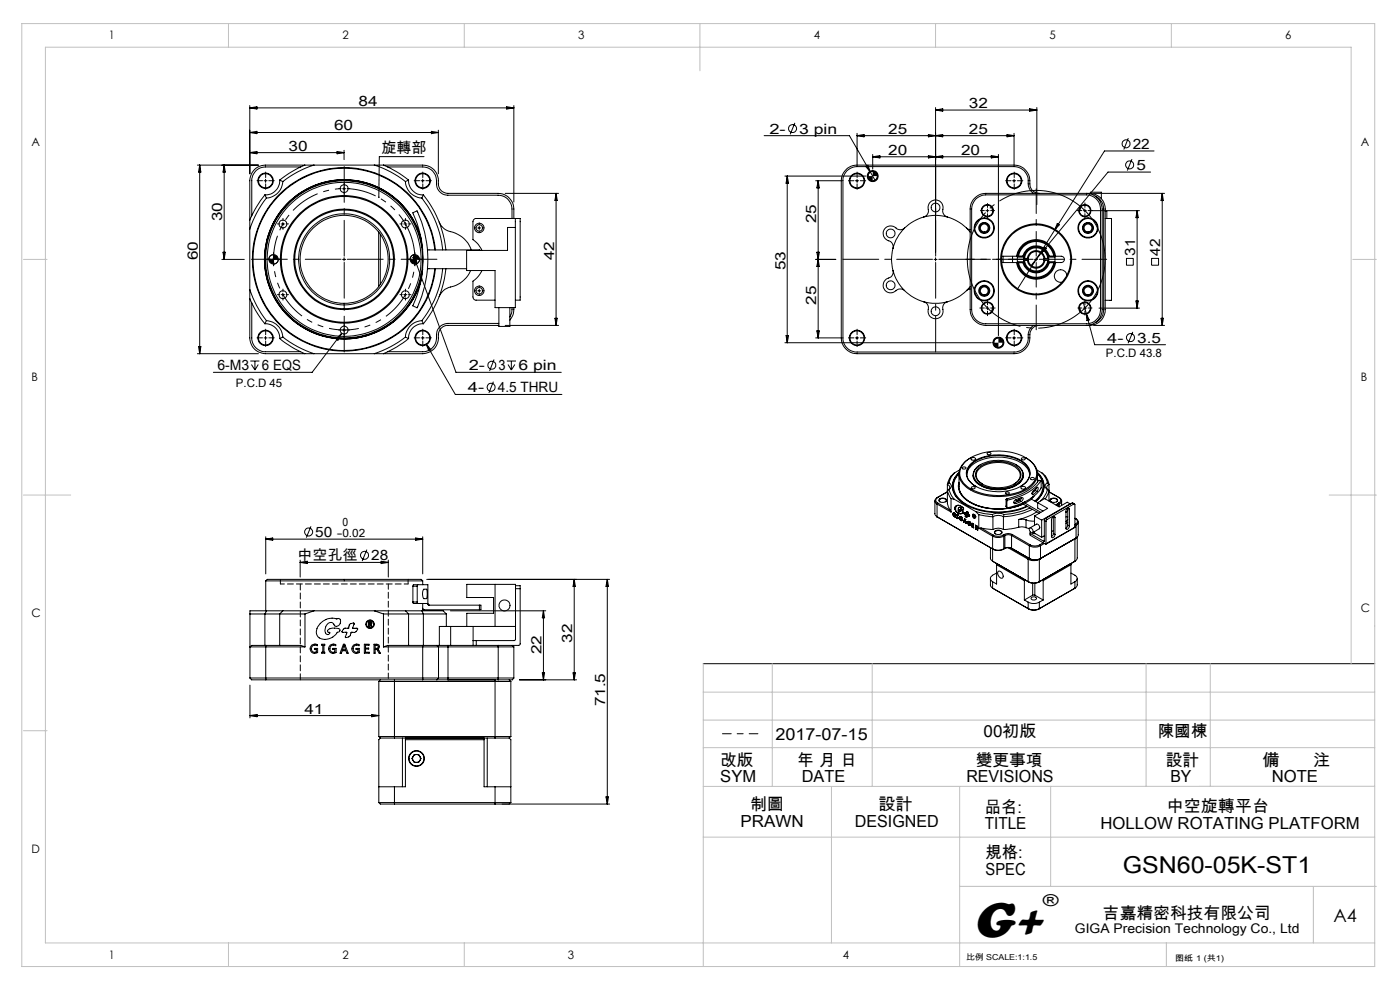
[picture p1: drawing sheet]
<svg xmlns="http://www.w3.org/2000/svg" width="297mm" height="210mm" viewBox="0 0 297 210" stroke-linecap="round" stroke-linejoin="round" font-family="sans-serif">
<g fill="none" stroke="#000" stroke-width=".21">
<path d="M41.9 35h12.9M42.4 35l.2 1.5h-.5zM42.4 35v40M47.6 35l.2 1.5h-.5zM47.6 35v20M53 22.4v14.5M53 22.9l1.5-.3v.5zM53 28.1l1.5-.2v.5zM53 28.1h40M53 22.9h56M53 32.4h20M53 32.4l1.5-.3v.5z"/>
<path d="M56 38.3h.7M56.3 38v.7M59.3 38.2a3 3 0 0 1-3.1 3.1M59.3 38.2l.7 .3M60 38.5a3.7 3.7 0 0 1-3.5 3.5M63.8 35.4h-7.5a2.89 2.89 0 0 0-2.9 2.9v7.5M64.7 35a22.5 22.5 0 0 0-5.4 3.2M66.6 35a20.7 20.7 0 0 0-6.6 3.5M71.5 32.1l1.5 .3-1.5 .2zM73 39.7v.6M73 31.9v2M79.4 35a20.7 20.7 0 0 1 6.6 3.5"/>
<path d="M81.4 35a22.5 22.5 0 0 1 5.3 3.2M82.2 35.4h7.5a2.99 2.99 0 0 1 2.9 3.6 2.41 2.41 0 0 0 2.4 2.4h10.7a2.95 2.95 0 0 1 2.9 2.9v2M86 38.5a3.6 3.6 0 0 0 3.5 3.5M86.7 38.2a3 3 0 0 0 3.1 3.1M86.7 38.2l-.7 .3M89.3 38.3h.7M89.7 38v.7M90 33.2h-9.5l-.1 8.6M91.5 27.9l1.5 .2-1.5 .3zM93 27.6v9.3M107.5 22.6l1.5 .3-1.5 .2zM109 22.4v20.5"/>
<path d="M162.1 28.8h18.1l4.4 7.7M166.5 37.4h17.2M167 37.4v35.3M167 37.4l.3 1.5h-.5zM168.6 26.1l-1 2.4M173 38.3h5.5M173.6 38.3v33.4M173.6 38.3l.2 1.6h-.5zM178.5 38.3v33.4M181.5 38.3h.6M181.8 38v.7M181.8 35a3.4 3.4 0 0 0-3.3 3.3"/>
<path d="M181.8 35h33.3M181.8 28.3v6.7M181.8 28.8h33.3M181.8 28.8l1.5-.3v.5zM183.7 35.3l.4-.2 .5 1.4zM184.6 36.5l1 1.7M185.1 32.8v3.1M185.1 33.3h26.7M185.1 33.3l1.6-.3v.5zM185.1 36.4h-.1a1.05 1.05 0 0 0-.8 1M186.1 37.4v.1a.97 .97 0 0 1-1 .8M197 28.5l3 .5v-.5l-3 .5z"/>
<path d="M197 33v.5l3-.5v.5zM198.5 22.8v30.7M198.5 23.3l1.5-.2v.5zM198.5 23.3h21.5M210.3 33l1.5 .3-1.5 .2zM211.8 32.8v38.4M213.6 28.5l1.5 .3-1.5 .2zM214.8 38.3h.7M215.1 38v.7M215.1 35a3.6 3.6 0 0 1 3.4 4.4 1.95 1.95 0 0 0 2 1.6M215.1 28.3v6.7M218.4 23.1l1.6 .2-1.6 .3z"/>
<path d="M220 22.8v20.6M239.4 29.3l-1 2.4M240.1 33.8l-1 2.4M244.1 36.5h-9l-16.3 19.8M244.8 32h-10.5l-10.6 16.8M47.1 55h4.7M47.3 53.5h.5l-.2 1.5zM56.2 41.3a22.9 22.9 0 0 0-3.2 5.4M56.2 41.3l.3 .7M56.5 42a21.8 21.8 0 0 0-3.5 6.6M57.7 55h.6M58 54.7v.6"/>
<path d="M58 54h-.1a.91 .91 0 0 0-.9 1M59 55a1.02 1.02 0 0 1-1 1M59.7 47.5h.7M60 47.2v.7M72.7 55h.6M72.7 40h.6M73 54.7v.6M80.3 49.2v11.6M80.7 49.7v10.7M85.7 47.5h.6M86 47.2v.7M87.6 45.1l.9-.4a24.3 24.3 0 0 1 0 20.6l-.9-.4a23.3 23.3 0 0 0 0-19.8z"/>
<path d="M87.6 54.6l.5-.1 .2 1.4zM87.7 55h.6M87.7 54.1l.6 1.8M87.7 54.1l.7 1.3-.5 .2zM88 54.7v.6M88 54a1.02 1.02 0 0 0-1 1M88.3 55.9l8.4 23.1h22.4M89 55l-.1 .4a.88 .88 0 0 1-.9 .6M89.4 50.8a16.9 16.9 0 0 0-26.1-9.7 16.9 16.9 0 0 0 0 27.8 16.9 16.9 0 0 0 26.1-9.7M89.4 51a16.9 16.9 0 0 0-26-9.9 16.9 16.9 0 0 0 0 27.8 16.9 16.9 0 0 0 26-9.9M89.5 42a21.3 21.3 0 0 1 4.4 11M89.7 52.9a16.8 16.8 0 0 0-25.7-12.1 16.8 16.8 0 0 0 0 28.4 16.8 16.8 0 0 0 25.7-12.1"/>
<path d="M89.8 41.3a22 22 0 0 1 4.8 11.7M89.8 41.3l-.3 .7M90.7 57h8.3M90.7 53l11.2 .1M92.3 53a19.3 19.3 0 0 0-29.5-14.4 19.3 19.3 0 0 0 0 32.8 19.3 19.3 0 0 0 29.5-14.4M92.4 53a19.5 19.5 0 0 0-29.7-14.5 19.5 19.5 0 0 0 0 33 19.5 19.5 0 0 0 29.7-14.5M93.2 47.1a3.5 3.5 0 0 0 2.9 2.2 6 6 0 0 1 3.9 3.7M93.9 57a21 21 0 0 1-4.4 11M94.6 57a21.8 21.8 0 0 1-4.8 11.7M99.8 57.4a6.1 6.1 0 0 1-4.6 3.6l-1.1 .6-.9 1.3M101.4 48.4h.6M101.7 48v.7"/>
<path d="M102.2 57.4l-.7 1.2-1.2 1v3.4a.66 .66 0 0 0 .7 .7h4M107.2 41h11.3M109 46.3h.3M109 46.3h-8a.73 .73 0 0 0-.7 .7v3.8l1.2 1.1 .7 1.2M109 46.3a7.2 7.2 0 0 0-.2-3.2 3.3 3.3 0 0 0-3.1-2.1h-10.7a2.16 2.16 0 0 1-2-2.7 3.3 3.3 0 0 0-3.3-3.3h-33.4a3.3 3.3 0 0 0-3.3 3.3v33.4a3.4 3.4 0 0 0 3.3 3.3h33.4a3.4 3.4 0 0 0 3.3-4 2.04 2.04 0 0 1 2-2h10.8M109.3 46.3v19h-4.3v-7.9h-6v-4.3h8.7v-4.8h1.6M109.3 46.3h1v17.4h-1M118 41v28M118 41l.2 1.5h-.5zM173 55h4.3M173.3 53.5h.5l-.2 1.5zM173.6 55l.2 1.5h-.5z"/>
<path d="M189.4 52.7a8.8 8.8 0 0 0 0 4.7M189.4 57.4a1.41 1.41 0 0 1-1.2 1.7 1.62 1.62 0 0 0-.5 2.5 1.62 1.62 0 0 0 2.6-.1l.9-.2 .7 .4M189.4 57.4a9.4 9.4 0 0 0 2.5 4.3M191.9 48.4a1.39 1.39 0 0 1-2.1-.2 1.62 1.62 0 0 0-2.4 .8 1.62 1.62 0 0 0 1.3 2.1l.6 .6 .1 1M191.9 48.4a9.9 9.9 0 0 0-2.5 4.3M196 46a1.44 1.44 0 0 0 .9-1.9 1.62 1.62 0 0 1 1.9-1.7 1.62 1.62 0 0 1 1.2 2.3l.3 .9 .7 .4M196 46a10.1 10.1 0 0 0-4.1 2.4M196 46a9.1 9.1 0 0 1 5 0M198.2 55h.6M198.5 54.7v.6M201 46a10.1 10.1 0 0 1 4 2.4M205 48.4l.8 .3"/>
<path d="M205 48.4l.8 .8M206.8 42l1.1-.7 1.2-.3h22a3.3 3.3 0 0 1 3.4 3.3v21.4a3.3 3.3 0 0 1-3.4 3.3h-22a3.4 3.4 0 0 1-3.3-3.3v-21.4l.3-1.2zM207 42.2l1-.6 1.1-.3h21.4a3 3 0 0 1 3 3v21.4a3 3 0 0 1-3 3h-21.4a3 3 0 0 1-3-3v-21.4l.3-1.1zM209.1 44.7h.7M209.5 44.3v.7M210.4 44l.2 .9M212.5 54.4h3.4a4 4 0 0 1 3.9-3.4 4 4 0 0 1 4 3.4h1.3a.67 .67 0 0 1 .7 .6 .67 .67 0 0 1-.7 .7h-1.3a4 4 0 0 1-4 3.3 4 4 0 0 1-3.9-3.3h-3.4M212.8 54.4v1.3M214.8 54.4v1.3M215.7 55.7a4.2 4.2 0 0 0 4.1 3.5 4.2 4.2 0 0 0 4.1-3.5M215.7 54.4a4.2 4.2 0 0 1 4.1-3.6 4.2 4.2 0 0 1 4.1 3.6M215.8 55.5a4 4 0 0 0 4 3.5 4 4 0 0 0 4-3.5"/>
<path d="M215.8 54.5a4 4 0 0 1 4-3.5 4 4 0 0 1 4 3.5M215.8 54.5v1M215.8 55.5l.3 .2M215.8 55.5h1.4M215.8 54.5h1.4M216.1 55.7a3.8 3.8 0 0 0 3.7 3.1 3.8 3.8 0 0 0 3.8-3.1M216.1 54.3a3.8 3.8 0 0 1 3.7-3.1 3.8 3.8 0 0 1 3.8 3.1M216.1 55.7h.9M216.1 54.3l-.3 .2M216.1 54.3h.9M217 55.7a2.88 2.88 0 0 0 2.8 2.2 2.88 2.88 0 0 0 2.8-2.2M217 54.3a2.88 2.88 0 0 1 2.8-2.1 2.88 2.88 0 0 1 2.8 2.1"/>
<path d="M217 54.3l.2 .2M217.1 55.2a2.67 2.67 0 0 0 2.7 2.5 2.67 2.67 0 0 0 2.7-2.5M217.1 54.8a2.67 2.67 0 0 1 2.7-2.5 2.67 2.67 0 0 1 2.7 2.5M217.1 54.8v.4M217.1 54.8h1.1M217.1 55.2h1.1M217.2 55.5a2.68 2.68 0 0 0 2.6 2.2 2.68 2.68 0 0 0 2.6-2.2M217.2 54.5a2.67 2.67 0 0 1 2.6-2.2 2.67 2.67 0 0 1 2.6 2.2M217.2 55.5l-.2 .2M217.3 55.2a2.46 2.46 0 0 0 2.5 2.3 2.46 2.46 0 0 0 2.5-2.3M217.3 54.8a2.46 2.46 0 0 1 2.5-2.2 2.46 2.46 0 0 1 2.5 2.2M217.9 55.2a1.86 1.86 0 0 0 1.9 1.7 1.86 1.86 0 0 0 1.9-1.7"/>
<path d="M217.9 54.8a1.86 1.86 0 0 1 1.9-1.7 1.86 1.86 0 0 1 1.9 1.7M218.2 55.2a1.67 1.67 0 0 0 1.6 1.5 1.67 1.67 0 0 0 1.7-1.5M218.2 54.8a1.67 1.67 0 0 1 1.6-1.4 1.67 1.67 0 0 1 1.7 1.4M218.2 54.8v.4M219.3 41a2.85 2.85 0 0 1-1.2-3 2.99 2.99 0 0 0-3-2.7h-33.3a2.95 2.95 0 0 0-3 3v33.4a2.95 2.95 0 0 0 3 3h33.3a3.1 3.1 0 0 0 3-3.7l.3-1.1 .9-.9M219.5 55h.6M219.8 54.7v.6M221.5 54.8v.4M221.5 54.8h1M221.5 55.2h1M221.6 52.4l.4 .3-1.1 1zM222.4 55.5l.2 .2"/>
<path d="M222.4 55.5h1.4M222.4 54.5h1.4M222.5 54.8v.4M222.6 55.7h1M222.6 54.3l-.2 .2M222.6 54.3h1M223.6 54.3l.2 .2M223.7 48.8l-7.8 12.4M223.8 54.5v1M223.8 55.5l-.2 .2M224.3 47.4l.4 .3-1 1.1zM226.3 58.4a1.34 1.34 0 0 0-1.5-1.2 1.34 1.34 0 0 0-1.1 1.6 1.34 1.34 0 0 0 1.6 1.1"/>
<path d="M229.2 44l-.2 .9M229.8 44.7h.7M230.2 44.3v.7M230.5 41a3.4 3.4 0 0 1 3.3 3.3v21.4a3.4 3.4 0 0 1-3.3 3.3M231.3 41v-.2h2.3v1.3M231.6 44.7h10.1M232 41h15.1M232.4 41.6a3.1 3.1 0 0 1 1.7 2.7v21.4a2.94 2.94 0 0 1-1.7 2.7M234.5 46.3h1.3v17.4h-1.3M234.5 44.8h.3v1.5M239 54.8h1.4v1.5h-1.4zM241.2 44.7v20.7"/>
<path d="M241.2 44.7l.3 1.5h-.5zM244.3 54.8h1.5v1.5h-1.5zM246.6 41v28M246.6 41l.2 1.5h-.5zM41.9 75h12.9M42.1 73.5h.5l-.2 1.5zM53 61.4a21.8 21.8 0 0 0 3.5 6.6M53 63.4a21.1 21.1 0 0 0 3.2 5.3M53.1 76.6h1.9M53.3 77.3l.8 1.2M53.4 64.2v7.5a2.89 2.89 0 0 0 2.9 2.9h7.5M54.1 76.6v1.9"/>
<path d="M54.8 77.3l-.7 1.2M56 71.7h.7M56.2 68.7a3 3 0 0 1 3.1 3.1M56.3 71.4v.6M56.5 68a3.8 3.8 0 0 1 3.5 3.5M56.5 68l-.3 .7M59.3 71.8a21.1 21.1 0 0 0 5.4 3.2M59.7 62.5h.7M60 62.2v.7M60 71.5a21.8 21.8 0 0 0 6.6 3.5M60 71.5l-.7 .3M71.3 71.9l1.1-1.1-.7 1.4z"/>
<path d="M72.4 70.8l-6.2 8.2h-20.9M72.7 70h.6M73 69.7v.6M85.7 62.5h.6M86 62.2v.7M86 71.5a21.8 21.8 0 0 1-6.6 3.5M86 71.5l.7 .3M86.7 71.8a21.1 21.1 0 0 1-5.3 3.2M89.3 71.7h.7M89.5 68a3.7 3.7 0 0 0-3.5 3.5M89.5 68l.3 .7M89.7 71.4v.6"/>
<path d="M89.8 68.7a3 3 0 0 0-3.1 3.1M90.4 73l6.2 10.7h22.6M90.4 73l1 1.1-.5 .3zM101.4 61.7h.6M101.7 61.3v.7M104.8 76.3l-.9 2.4M105.8 65.3v3.9h2.4v-3.9M105.8 68.6h-10.8a2.51 2.51 0 0 0-2.4 3.1 2.89 2.89 0 0 1-2.9 2.9h-7.5M107.2 69h11.3M107.5 76.6h2M107.8 77.3l.7 1.2M108.5 76.6v1.9"/>
<path d="M108.6 65.3l-.1 1.2-.3 .7M109 65.3l-.1 1.3-.7 1.3M109.2 77.3l-.7 1.2M117.7 67.5h.5l-.2 1.5zM166.5 72.7h43.8M166.8 71.2h.5l-.3 1.5zM173 71.7h5.5M173.3 70.2h.5l-.2 1.5zM181.5 71.7h.6M181.8 71.4v.6M191.9 61.7a9.6 9.6 0 0 0 4.1 2.3M196 64a1.4 1.4 0 0 1 .9 1.9 1.62 1.62 0 0 0 1.9 1.7 1.62 1.62 0 0 0 1.2-2.2l.3-1 .7-.4"/>
<path d="M196 64a10 10 0 0 0 5 0M205 61.7a9.6 9.6 0 0 1-4 2.3M205.8 61.3l-.8 .4M205.8 60.8l-.8 .9M209.1 65.4h.7M209.5 65v.7M210.6 65.1l-.2 .9M211.8 71.7h-.1a.97 .97 0 0 0-.9 1M212.8 72.7a1.02 1.02 0 0 1-1 1M214.8 71.7h.7M215.1 71.4v.6M220.5 69a2.1 2.1 0 0 0-2 2.7 3.4 3.4 0 0 1-3.4 3.3h-33.3a3.4 3.4 0 0 1-3.3-3.3"/>
<path d="M229 65.1l.2 .9M229.8 65.4h.7M229.8 64.2l.6 2.3M230.2 65v.7M230.4 66.5l1.8 6.6h15.1M230.4 66.5l.7 1.4-.5 .1zM232 69h15.1M233.2 65.4h8.5M240.3 70.4l-1 2.4M241 63.8h.5l-.3 1.6zM246.3 67.5h.5l-.2 1.5zM104.7 81l-1 2.4"/>
<path d="M203.6 99.7l-1.2 .7M204.2 99.2v-.1a.34 .34 0 0 1 .5-.1 .34 .34 0 0 1 .1 .4 .4 .4 0 0 1-.4 .1 .4 .4 0 0 1-.2-.3zM204.8 98a12.1 12.1 0 0 1 11.4-1.6 4.7 4.7 0 0 1 3.7 4.2 5.4 5.4 0 0 1-4.4 4 12.6 12.6 0 0 1-10.3-1.4 3.2 3.2 0 0 1-.4-5.2zM205.9 98.5a9.9 9.9 0 0 1 11-.6 2.76 2.76 0 0 1 1.6 2.4 2.76 2.76 0 0 1-1.4 2.5 10 10 0 0 1-11.1-.4 2.56 2.56 0 0 1-.1-3.9zM206 97.1a3.7 3.7 0 0 0-2.2 4.9 8.4 8.4 0 0 0 6.6 3.3 11.6 11.6 0 0 0 8.4-2.2 3.3 3.3 0 0 0-.2-5.3l-1-.7M206 97.3a.53 .53 0 0 1 .5-.3 .53 .53 0 0 1 .4 .4 .56 .56 0 0 1-.9-.1zM207.2 99.2a7.5 7.5 0 0 1 9.1 0 2.06 2.06 0 0 1-.5 3.4 7.8 7.8 0 0 1-8.6-.4 1.98 1.98 0 0 1 0-3zM207.7 99.1a7.2 7.2 0 0 1 8.2 .1 2.02 2.02 0 0 1-.8 3.5 7.2 7.2 0 0 1-7.6-.6 1.91 1.91 0 0 1 .2-3zM208.1 98.5a2.27 2.27 0 0 0-.9 3.8l.8 .6M209.4 96.1h.1a.34 .34 0 0 1 .5-.2 .34 .34 0 0 1 .1 .5 .38 .38 0 0 1-.4 .1 .38 .38 0 0 1-.3-.4zM215.5 98.5a2.29 2.29 0 0 1 .8 3.9 8 8 0 0 1-8.3 .5M216.8 97.1a.4 .4 0 0 1 .4 0 .4 .4 0 0 1 .3 .3 .36 .36 0 0 1-.5 .2 .36 .36 0 0 1-.2-.5z"/>
<path d="M220 99.7l1.1 .7M56.4 113.9v7.8M56.4 114.4h33.3M56.4 114.4l1.5-.3v.5zM63.7 118.8v3.6M63.7 119.3h18.7M63.7 119.3l1.5-.2v.4zM66 111.6l-1 2.4M77.8 116.6l-1 2.4M80.9 119.1l1.5 .2-1.5 .2zM82.4 118.8v3.6M88.2 114.1l1.5 .3-1.5 .2z"/>
<path d="M89.7 113.9v7.8M198.3 106.2v2.9l.5 .5M198.6 109.5l.2 .1M198.8 105.6a.72 .72 0 0 0-.5 .6 .72 .72 0 0 0 .5 .7M198.8 106.9l3 1.7M198.8 109.6l11.9 6.9M198.8 106.9v2.7M198.8 109.6l.1 .1M198.9 105.5a.63 .63 0 0 0-.4 .6 .63 .63 0 0 0 .4 .6M198.9 106.7l-.1 .2M198.9 106.7l2.7 1.5M198.9 105.5l2.1-1.2-2.2 1.3"/>
<path d="M198.9 105.5l-.1 .1M199.3 105.9a.99 .99 0 0 1 1.5 .3 .96 .96 0 0 1-1.6-.1zM199.4 106.5a.45 .45 0 0 1 0-.6 .45 .45 0 0 1 .5-.2 .48 .48 0 0 1 .6 .1 .48 .48 0 0 1 0 .7M201 102.8v3.9l.6 1.5M201 102.8a.65 .65 0 0 1 .5 .5 .65 .65 0 0 1-.5 .7M201.3 103.8l.6 1.4 .5 .7M201.3 102.4a.75 .75 0 0 1 .5 .7 .75 .75 0 0 1-.5 .7M201.3 103.8l-.3 .2 .8 1.8M201.3 102.4l-.3 .4M201.6 108.2l.2 .4M201.8 105.8v2.8M201.8 105.8l.6 .1"/>
<path d="M202.1 109l.4 .6M202.1 109h.1M202.2 108.8l-.1 .2M202.3 108.9h.2M202.4 100.4l-.7 .9-.4 1.1M202.4 100.4l-.9 1-.5 1.4M202.4 105.9l4.6 2.6M202.5 109.2l.2 .1v.4l-.2-.1M202.5 109.2h.1M202.5 109.6h.1M202.5 109.2l.1 .2M202.5 108.9a.34 .34 0 0 0-.3 .4 .34 .34 0 0 0 .4 .3"/>
<path d="M202.5 108.9l.2 .2-.3-.3-.3 .2M202.5 108.9h.1M202.6 108l.2 .5M202.6 108h.1M202.6 109.4h.1M202.6 109.6h.1M202.6 109.4v.2M202.6 107.6v.4M202.6 107.6h.1M202.8 108.5l.4 .3M202.8 108.5h.1M202.9 107.3a1.21 1.21 0 0 1 1.3 .3"/>
<path d="M202.9 107.3l-.3 .3M202.9 107.3h.1M202.9 107.2v.1M203 109.2h.1M203 109.9h.1M203 109.2l.2 .1M203.1 109.2h.1M203.1 109.8h.1M203.1 109.8l-.1 .1M203.1 109.2v.6M203.2 109.3h.1M203.2 109.3v.7l-.2-.1"/>
<path d="M203.2 108.8l.6 .2M203.2 108.8h.1M203.4 100.4a4 4 0 0 0-1.3 2.8M203.4 102.3a3.8 3.8 0 0 0 2.4 4.3 13.4 13.4 0 0 0 11.3 .3M203.4 100.5v2.6a4.5 4.5 0 0 0 3.4 3.9 13.4 13.4 0 0 0 10.2-.1 12.7 12.7 0 0 1-12.2-1.1 3.4 3.4 0 0 1-1.4-3.3l-.1 .8M203.4 100.2a3.8 3.8 0 0 0 .5 6.2 14.7 14.7 0 0 0 14.1 1M203.4 100.3a3.8 3.8 0 0 0 .5 6.1l1 .7M203.4 108.2a.77 .77 0 0 1 1 .6M203.4 108.2l.2 .2M203.4 107.6h.3M203.4 108.2h.1M203.4 100.5a3.6 3.6 0 0 0 .5 5.7 14.1 14.1 0 0 0 12.6 1.7l1.3-.6"/>
<path d="M203.5 108.2h-.1M203.5 109.8l.3 .6M203.5 109.8h.1M203.6 108.4h.1M203.6 109.6l-.1 .2M203.6 108.4v.1M203.6 108.5v.1M203.6 108.5h.1M203.7 107.6a.48 .48 0 0 0-.5 .3 .48 .48 0 0 0 .2 .6h.2M203.7 107.6l.2 .3M203.7 107.6h.1M203.7 109.7h.2"/>
<path d="M203.8 110.1h.3v.3h-.3M203.8 109h.1M203.8 110.1h.1M203.8 110.4h.1M203.8 110.1h.2M203.9 109.7h-.1a.38 .38 0 0 0-.2 .4 .38 .38 0 0 0 .4 .2M203.9 109.7l.1 .2-.2-.3-.3 .2M203.9 109.7l.1 .1M203.9 109.7h.1M203.9 107.9l.1 .2M203.9 107.9h.1M204 108.1l.1 .1"/>
<path d="M204 108.1h.1M204 110.1h.1M204 110.3h.1M204 110.1v.2M204 108.9l-.2 .1M204.1 108.2h.2M204.1 108.2h.1M204.2 108.8h.1M204.2 108.8l-.4 .2M204.2 107.6h.1M204.3 107.6a.32 .32 0 0 1 .1 .3 .32 .32 0 0 1-.2 .3h-.1M204.4 108.8h-.2"/>
<path d="M204.4 110.7h.1M204.4 110.7l.2-.6 .4 .9h-.1M204.5 108.9l.1 .1M204.5 108.9h.1M204.5 110.6h.1M204.5 110.6l-.1 .1M204.5 110.6l.3 .1M204.6 109h.1M204.6 109l.2 .1M204.6 108.8h.2M204.6 108.8l-.1 .1M204.6 108.8h.1"/>
<path d="M204.7 110.2h.1M204.7 110.2l.1 .4M204.7 110.2l-.1 .3 .2 .1M204.8 108.8h.1M204.8 109.5h.1M204.8 109.5v.1M204.8 108.8l.2 .1M204.8 110.6h.1M204.8 109.6l.2 .1M204.8 109.1h.1M204.8 109.6h.1M204.8 110.7h.1"/>
<path d="M204.8 110.7l.1 .3M204.8 109.1l.1 .1M204.9 109.3l-.1 .2M204.9 109.2h.1M204.9 109.3h.1M204.9 111h.1M204.9 109.2v.1M205 108.9h.1M205 108.8h.1M205 109.7h.1M205 108.8v.1M205.1 108.6l.4 .1-.2 .4 .3 .1"/>
<path d="M205.1 108.6h.1M205.1 108.6l-.1 .2M205.1 100.6a4.2 4.2 0 0 1 3.5-3.2 9.6 9.6 0 0 1 9 1.5l.4 .5 .4 1.2M205.1 109.6l-.1 .1M205.2 109.4l-.2 .3M205.2 109.4h.1M205.3 110.8l.3 .6M205.3 109.4h.1M205.3 110.8h.1M205.3 109.4l.2 .1M205.4 110.6l-.1 .2M205.4 110.7h.2"/>
<path d="M205.5 109.5h.1M205.6 110.7a.35 .35 0 0 0-.2 .4 .35 .35 0 0 0 .3 .3M205.6 110.7l.2 .2-.3-.3-.2 .2M205.6 111.4l.2 .1M205.6 110.7h.1M205.6 111.1h.1M205.6 111.4h.1M205.6 111.1h.2v.4M205.6 111.1l.1 .1M205.6 109.2h.1M205.6 109.2l.1 .2-.2 .1M205.7 111.2h.1"/>
<path d="M205.7 111.4h.1M205.7 111.2v.2M206.2 103.3a.35 .35 0 0 1 .4-.1 .35 .35 0 0 1 .2 .4 .35 .35 0 0 1-.5 .2 .35 .35 0 0 1-.1-.5zM206.2 111.8h.1M206.3 109.3v-.2a.42 .42 0 0 1 .5 .2 .42 .42 0 0 1-.1 .6l-.1-.1M206.3 109.3l.3 .5M206.3 109.3h.1M206.3 111.1h.1M206.3 111.4h.1M206.3 111.4v.3l.3 .3-.4-.2M206.3 111.1l.2 .5-.2-.2M206.3 111.1l.3 .2-.4-.3v.8"/>
<path d="M206.4 109.1l-.1 .2M206.4 109.1l.2 .1M206.4 100.7a2.4 2.4 0 0 0 1.6 2.3M206.5 109.6h.1M206.6 109.3l.1 .1M206.6 109.3h.1M206.6 109.5l-.1 .1M206.6 109.5l.1 .1M206.6 109.5h.1M206.6 109.8l.2 .1M206.6 109.2l.3 .4M206.6 109.2l-.2-.1-.1 .2 .3 .5"/>
<path d="M206.6 109.2h.1M206.6 109.8h.1M206.6 109.8h.2M206.7 109.5l.1 .3M206.7 109.5l.1-.1-.3-.2v.4M206.7 109.5h.1M206.7 109.6h.1M206.7 109.6v.1M206.7 109.4v.1M206.7 109.4h.1M206.7 109.7h.1M206.7 109.7l.1 .1"/>
<path d="M206.9 109.6l-.1 .2M206.9 109.6h.1M206.9 112.2h.1M207 108.5l1.7 .4 1.8 .2M207 108.5l.6 .7M207 103.2a2.84 2.84 0 0 1-1.6-3.9 7.6 7.6 0 0 1 6.7-2.7 7.1 7.1 0 0 1 6.1 2.8 2.87 2.87 0 0 1-1.7 3.8M207 111.5v.3h.3M207 111.5h.1M207 111.9h.1M207 111.9l-.1 .3M207 111.5l.1 .1M207.1 111.9l.1 .2"/>
<path d="M207.1 111.9h.1M207.1 111.6l.2 .2M207.1 111.6h.1M207.2 112l.1 .4M207.2 112h.1M207.2 112l.1-.1v-.3l-.4-.2v.8M207.2 112.1h.1M207.2 112.1l.1 .3M207.3 111.8l-.1 .1M207.3 111.8h.1M207.3 111.9l-.1 .1M207.3 112.4h.1"/>
<path d="M207.6 109.2l3 .4M207.6 109.2v2.8M207.6 112l3 1.7M208.1 112l2.5 .3M208.1 112h-.5M208.1 112l2.6 1.5M208.4 102.7a2.01 2.01 0 0 1-1.3-1.9 2.01 2.01 0 0 1 1.4-1.9 6.7 6.7 0 0 1 7.5 .8 1.93 1.93 0 0 1-.9 3M210.1 116.2v2.3l.5 .6M210.5 109.1a2.84 2.84 0 0 1 2.5 0M210.5 109.1l.1 .5M210.6 113.7a2.62 2.62 0 0 0 2.3 0M210.6 119.1l7.7 4.4"/>
<path d="M210.6 113.7v5.4M210.6 119.1h.1M210.6 112.3a2.33 2.33 0 0 1 2.3 0M210.6 109.6a2.33 2.33 0 0 1 2.3 0M210.6 109.6v2.7M210.7 113.5a2.29 2.29 0 0 0 2.1 0M210.7 116.5a2.36 2.36 0 0 0 2.1 0M210.7 113.5l-.1 .2M211.1 112.7a.96 .96 0 0 1 1.5 .3 .92 .92 0 0 1-1.6-.2zM211.2 113.3a.45 .45 0 0 1-.1-.6 .45 .45 0 0 1 .6-.2 .54 .54 0 0 1 .6 .1 .54 .54 0 0 1 .1 .6l-.1 .1M211.4 119.5v4.4l-.8-.5M211.5 119.6l-.1 .2 5.9 3.4"/>
<path d="M212.8 113.5l.1 .2M212.9 109.6v2.7M212.9 116.4a2.62 2.62 0 0 1-2.3 0l.1 .1M212.9 113.7v2.7M212.9 116.4l-.1 .1M213 109.1l-.1 .5M213 113.4a1.8 1.8 0 0 1 1.7 0M213 113.4l-.2 .1M213 113.4l.2 .2M213.2 113.6a1.5 1.5 0 0 1 1.4 0M213.2 116.3a1.5 1.5 0 0 1 1.4 0M213.2 116.3l-.1 .1a1.95 1.95 0 0 1 1.6 0"/>
<path d="M213.2 113.6v2.7M213.2 113.6l-.3 .1M213.2 116.3l-.4 .2M213.3 104.5a.41 .41 0 0 1 .5-.2 .41 .41 0 0 1 .3 .4h-.1a.38 .38 0 0 1-.4 .1 .38 .38 0 0 1-.3-.3zM213.4 107.3l.2 .4M213.4 106l.2 .2M213.4 107.3l.2 .3M213.4 106v1.3M213.6 105.8l-.2 .2M213.6 105.8l.1 .3M213.6 106.2v1.4M213.7 106.1l-.1 .1"/>
<path d="M213.9 116.2l4.2 2.4M214.6 113.6l3.8 2.2M214.6 116.3l3.8 2.2M214.6 113.6v2.7M214.6 116.3l.1 .1M214.7 116.4l3.6 2-.2 .2M214.7 116.4l3.8 2.2M214.7 113.4l3.8 2.2M214.7 113.4l-.1 .2M215.1 106.6h.1M215.1 106.6l.4 .2M216.1 111.9l-3.2 .4"/>
<path d="M216.1 111.9l.8-.1 .8 .1M216.1 110.2l1.6 .1M216.1 110.2v1.7M216.2 105.8a.32 .32 0 0 1-.2 .3 .32 .32 0 0 1-.4-.1M216.3 106.2l-1.2 .4M216.3 105.7a.4 .4 0 0 1-.2 .6 .4 .4 0 0 1-.6-.3M216.3 106.2l.3 .2M216.6 105.6l-.7 .2a.71 .71 0 0 0-.7 1h.3M216.6 106.4l-1.1 .4M216.6 105.6l.1-.1a.39 .39 0 0 1 .4 .4 .39 .39 0 0 1-.4 .4l-.1 .1M216.7 105.6l-.4 .6M216.7 103.3a.46 .46 0 0 1 .5-.1 .46 .46 0 0 1 .3 .4 .51 .51 0 0 1-.5 .2 .51 .51 0 0 1-.4-.4z"/>
<path d="M217 106.7l.1 .2M217.1 106.9l3.4 2M217.1 100.7a2.96 2.96 0 0 1-2.4 2.7 8.2 8.2 0 0 1-6.7-.4M217.3 106.5l-2.6 1-1 .2-.1-.1M217.3 106.5l.1 .2M217.4 106.7l3.4 2M217.7 111.9l.7 .2M217.7 110.3l.6 .2 1.2 .1M217.7 110.3v1.6M218.1 118.6a2.62 2.62 0 0 0 2.4 0M218.1 118.6v4.8M218.4 115.8a2.62 2.62 0 0 0 2.3 0"/>
<path d="M218.4 118.5a2.62 2.62 0 0 0 2.3 0M218.4 115.8v2.7M218.4 118.5l.1 .1M218.4 112.1a.57 .57 0 0 1 .6 .2 .57 .57 0 0 1 0 .7 .75 .75 0 0 1-.6-.9zM218.5 112l1.4-.8a.65 .65 0 0 1 .6 1l-1.5 .8M218.5 113.1l.1 .5M218.5 115.6a2.29 2.29 0 0 0 2.1 0M218.5 107.8a15.5 15.5 0 0 1-5.5 1.3M218.5 115.6l-.1 .2M218.6 113.6l3.2 1.9 .1-.2M218.6 113.2v.4M218.6 113.2l2.8 1.6"/>
<path d="M218.7 112.9l-.2 .1 .1 .2M218.7 105.7l-1.4 .8M218.7 105.7l.1 .2M218.7 101.3a.35 .35 0 0 1 .5-.1 .35 .35 0 0 1 .1 .5 .35 .35 0 0 1-.5 .1 .35 .35 0 0 1-.1-.5zM218.8 105.9l-1.4 .8M218.8 105.9l3.4 1.9-2.7 1.7M218.9 104.7l.4 .2M219 108l-.1 .1a16 16 0 0 1-6 1.5M219.1 113l.5 .2M219.1 105.4l-.3 .4M219.5 113l-.3 .1M219.5 105.1l-.7 .7 .5-.5"/>
<path d="M219.5 112.8v.3l1.5 .9M219.5 109.5v1.9M219.5 109.5l1.5 .8M219.5 113.1l-.2 .1M219.6 104l-.7 .6M219.6 104l.4 .2M219.9 103.5l-.3 .5M220 108.6a12.1 12.1 0 0 1-3.9 1.6M220 104.2a.52 .52 0 0 0 0-.8l-.6 .5a.64 .64 0 0 0-.3 1h.2M220 104.2l-.7 .7M220.1 100.4a4.2 4.2 0 0 1 1.3 2.8M220.1 100.2a3.8 3.8 0 0 1-.4 6.2 3.8 3.8 0 0 0 .4-6.1"/>
<path d="M220.1 100.5a3.7 3.7 0 0 1-.6 5.8M220.1 100.5v1.8M220.3 101.9a10.8 10.8 0 0 1-6.7 3.9M220.3 101.9l.5 .1M220.5 118.6h.1M220.5 118.6v4.8M220.6 115.6l.1 .2M220.7 118.5a2.26 2.26 0 0 1-2.2 .1M220.7 115.8v2.7M220.8 102a11 11 0 0 1-7.1 4.1M220.8 102v1.6a6.7 6.7 0 0 1-2.1 2.1M221 110.3v3.7"/>
<path d="M221.1 100.4l.8 1.2 .3 .8M221.1 100.4l.8 .8 .6 1.6M221.3 115.1l-.7 .5M221.5 114.8h-.1M221.5 113.7l-.5 .3M221.5 110.4l.4 .2M221.5 110.4v4.4M221.5 115.3l-.8 .5M221.8 110l-.3 .4M221.8 110l.3 .2M221.9 110.6v4.7M222.1 110.2l-.2 .4"/>
<path d="M222.2 102.4a.77 .77 0 0 0-.5 .7 .77 .77 0 0 0 .5 .7M222.2 103.8l-.7 1.5-.8 .9M222.2 103.8l.3 .2v.4l-.7 1.4M222.2 102.4l.3 .4M222.5 102.8a.64 .64 0 0 0-.5 .6 .64 .64 0 0 0 .5 .6M222.5 102.8v3.5M222.8 105.9a.97 .97 0 0 1 1.6 .3 .96 .96 0 0 1-1.7-.1zM223 106.5a.45 .45 0 0 1-.1-.6 .45 .45 0 0 1 .6-.2 .56 .56 0 0 1 .7 .7l-.1 .1M223.4 113.2v.2l-.3 .4M223.4 112.6l-.3 .2M223.4 113.2l.4 .2M223.8 113.4a.48 .48 0 0 1-.2 .5 .48 .48 0 0 1-.5 0v-.1"/>
<path d="M223.8 109.8a.3 .3 0 0 0-.3-.2 .3 .3 0 0 0-.3 .2l-.1 .3v3.7M223.8 109.8v3.6M223.8 109.8l-.4-.2v3.6M224.4 106.8l-.4 .3M224.4 106.8l.1 .3M224.5 107.1l-.2 .2M224.5 107.1v.3M224.6 105.5a.63 .63 0 0 1 .4 .6 .63 .63 0 0 1-.4 .6M224.6 106.7l-.2 .1M224.6 105.5l-2.1-1.2 2.2 1.3M224.6 106.7l.1 .2M224.6 105.5l.1 .1"/>
<path d="M224.7 105.6a.7 .7 0 0 1 .5 .6 .7 .7 0 0 1-.5 .7M224.7 106.9l-.2 .2M224.7 106.9v.6M225.2 106.2v1M226.1 109.7h.4M226.5 108.3l-.4 .4M226.5 110.2l-.4 .4M226.5 107.8h.1M226.5 111.4l-.4 .7M226.5 110.8l-.4 .2M226.5 107.8l.4 .2M226.5 111.4l.4 .2"/>
<path d="M226.5 107.8v3.6M226.9 108v-.1a.49 .49 0 0 0-.6 .1 .49 .49 0 0 0-.2 .5v3.6a.48 .48 0 0 0 .6 0 .48 .48 0 0 0 .2-.5M226.9 108v3.6M227 106.9v.1M227 106.9l-6 3.4M227 106.9l-.6-.4-1.7 1-3.1-1.7-1.5 .8v1.2l1.2 .6M227.2 119.5v4.4l.8-.5M227.4 106.7l.6 .2M227.4 106.7l-5.6 3.3M227.4 106.7l.4 .2M227.8 106.9l.2 .1v4.8M227.8 106.9l-5.7 3.3"/>
<path d="M228 111.8l-6.1 3.7M228 114.3h.1M228 114.3v4.8M228 119.1l-7.6 4.4M228 119.1h-.1M228 111.8l-6.1 3.5M228.1 110a.63 .63 0 0 1 .5 .6 .63 .63 0 0 1-.5 .6M228.1 110h-.1l.3 .1M228.1 111.2l-.1 .1M228.1 111.2l.2 .2M228.1 110l.2 .1M228.3 110.1a.75 .75 0 0 1 .4 .6 .75 .75 0 0 1-.4 .7"/>
<path d="M228.3 111.4l-.3 .1M228.3 111.4v2.7M228.3 114.1l-7.6 4.4M228.4 114l-7.9 4.6M228.5 113.9v4.4l-.1 .5-.4 .3M228.7 110.7v2.9l-.4 .5M53 130.2h3.2M56.2 130.2h3.1M56.2 130.2v6.7M56.4 123.2h33.3M56.4 123.2a1.77 1.77 0 0 1 1.6-.3h30.1a1.77 1.77 0 0 1 1.6 .3M56.4 136.9h7.4l.9 .3"/>
<path d="M56.4 136.9h-1.8a1.77 1.77 0 0 0-1.6 .3h11.7M56.4 123.2v6.4M56.4 136.9v7.3M56.6 129.6h3.4M56.6 129.6h-3.6v14.2M56.6 129.6l-.4 .6M59.3 130.2h5.4M59.3 130.2v6.7M59.5 122.9v1M60 129.6h6.6M60 129.6l-.7 .6M64.7 130.2v7"/>
<path d="M66.1 136.8l.7-.2 .5 .1v.3a.76 .76 0 0 0-1.2 .4 .76 .76 0 0 0 1 .9v-.5h-.4v-.3h.7v.9a1.01 1.01 0 0 1-1.4-.2 1.01 1.01 0 0 1 .1-1.4zM66.6 129.6h12.8M66.6 129.6l-1.9 .6M67.9 132.2a3.6 3.6 0 0 1 3.6-.9 .5 .5 0 0 1 .6 0 .5 .5 0 0 1 .1 .6 .77 .77 0 0 1-.4 .9 .77 .77 0 0 1-1-.4 .9 .9 0 0 0-.9-.4 .9 .9 0 0 0-.7 .7 1.21 1.21 0 0 0 .3 1.9l.3-.1 .2-.3a.34 .34 0 0 1-.5-.4 2.19 2.19 0 0 1 2.6-.3 .6 .6 0 0 1-.6 .7 2.81 2.81 0 0 1-4 .9 2.03 2.03 0 0 1 .4-2.9zM68.3 136.7h.6v.2h-.2v1.5h.2v.2h-.6v-.2h.2v-1.5h-.2zM70.1 136.8l.9-.1h.2v.3a.76 .76 0 0 0-1.2 .4 .76 .76 0 0 0 1 .9v-.5h-.4v-.3h.7v.9a1.01 1.01 0 0 1-1.4-.2 1.01 1.01 0 0 1 .2-1.4zM72.8 136.7h.3l.8 1.9h-.3l-.2-.6h-.8l-.2 .6h-.3zM73 136.9l.3 .9h-.6zM73 136.9h.1M73.8 133.3a.87 .87 0 0 0-1.2 .8l1 .1-.4 .9a.85 .85 0 0 0 1.1-.3l.2-.5M73.8 133.3l.2-.3a.77 .77 0 0 1 1.1-.8l-.3 1.1h1a.92 .92 0 0 1-.6 .9h-.7M73.8 133.3h.1"/>
<path d="M74.5 134.2v.1M75 136.8l1-.1h.2v.3a.76 .76 0 0 0-1.3 .4 .76 .76 0 0 0 1.1 .9v-.5h-.5v-.3h.7v.9a1.01 1.01 0 0 1-1.4-.2 1.01 1.01 0 0 1 .2-1.4zM77.3 136.7h1v.2h-.8v.6h.7v.2h-.7v.7h.8v.2h-1zM78.1 131.8l.8 .2v.3l-.3 .2 .4 .5h-.3l-.3-.5-.1 .5h-.2zM78.3 132h.4v.3l-.4 .1zM79.3 136.7h.6a.52 .52 0 0 1 .6 .4 .52 .52 0 0 1-.4 .6l.6 .9h-.3l-.5-.8h-.3v.8h-.3zM79.4 129.6h6.6M79.4 129.6l2 .6M79.6 136.9h.3a.34 .34 0 0 1 .4 .3 .34 .34 0 0 1-.4 .3h-.3zM80.1 137.7h.1M81.4 130.2h5.3M81.4 137.2h11.6"/>
<path d="M81.4 130.2v7M86 129.6h3.5M86 129.6l.7 .6M86.7 130.2h3.1M86.7 130.2v6.7M87.6 127.7l.1 .3h.9M87.6 124.3h.9M87.6 127.7h.9M87.6 124.3v3.4M88.5 127.7l.1 .3M88.5 124.3v3.4M88.6 124l-.1 .3"/>
<path d="M88.6 124h2.2v4M88.6 128h2.1M88.6 124h-.9l-.1 .3M89.5 129.6h4.5l.7 .6M89.5 129.6l.3 .6M89.7 129l.3 .4h11.7M89.7 136.9h-7.4l-.9 .3M89.7 136.9h2.9M89.7 123.2v.8M89.7 128v1.6M89.7 136.9v7.3M89.8 130.2h4.9"/>
<path d="M89.8 130.2v6.7M89.9 125h.6l.1 .7-.1 1.3h-.5a1.63 1.63 0 0 1-.1-2zM90.5 122.9h38.8M90.7 128l.1 .3 .2 .1h10.7M90.7 128h.1M90.8 128l.3 .4M92.6 136.9h2.4M92.6 136.9l.4 .3M93 137.2h16M93 137.2v6.6M94.7 130.2v2.7M95 136.9h10.7"/>
<path d="M95 136.9v7.3M95.5 129.6h20.3M95.6 132.9h-2.4v4M95.6 132.9h13.8M95.6 132.9v4M99 132.9v-2.8h5.7v-3.4h-5.7v-2.7h10.4l-.1 11.8-8.3 .1M100.4 135.9h.6M100.4 132.9v4M101 135.9v1M101.7 128.4h.3v1h-.3M101.7 128.4v1M105 124v8.9"/>
<path d="M105.7 136.9h2.9M105.7 136.9v7.3M108.6 136.9l.4 .3M109 137.2v6.6M109.4 124.2h.9v.7M109.4 124.9h.9M110.3 124.9v11.8l-.3 .2h-1.4M115.3 129.6v14.6M115.3 129.6l.2 1.4h-.5zM121.8 122.9l.3 1.5h-.5zM121.8 122.9v21.3M128.8 122.9v47.7"/>
<path d="M128.8 122.9l.3 1.5h-.5zM210.1 122.7v1.5l.5 .6M210.6 124.8l7.7 4.4M210.6 123.4v1.4M210.6 124.8h.1M211.4 121.6l-.8 .4a.75 .75 0 0 0-.5 .7 .75 .75 0 0 0 .5 .7M211.8 121.2a.92 .92 0 0 1 .9 .5 .92 .92 0 0 1-.1 1 1.03 1.03 0 0 1-.8-1.5zM217.3 123.2v4.1M217.3 127.3l.8 .4M217.4 123l-.1 .2M218.1 127.7a2.62 2.62 0 0 0 2.4 0M218.1 129.1a2.62 2.62 0 0 0 2.4 0"/>
<path d="M218.1 123.4a2.62 2.62 0 0 0 2.4 0M218.1 127.7v1.4M218.1 129.1l.2 .1M218.1 123.4l.2 .1M218.3 129.2a2.36 2.36 0 0 0 2.1 0M218.3 123.5a2.36 2.36 0 0 0 2.1 0M218.8 126.8a.65 .65 0 0 1 1.1 .2 .59 .59 0 0 1-.7 .3 .59 .59 0 0 1-.4-.5zM219.1 126.3h.4M219.1 126.3l-1.8 1M219.1 123.7v2.6M219.5 126.3l1.8 1M219.5 123.7v2.6"/>
<path d="M220.5 127.7v1.4M220.5 129.1l-.1 .1M220.5 123.4l-.1 .1M221.2 123l5.9-3.4 .1 .2-5.9 3.4zM221.3 127.3l-.8 .4M221.3 123.2v4.1M227.2 121.6l.8 .4a.73 .73 0 0 1 .5 .7 .73 .73 0 0 1-.5 .7M228 123.4v1.4M228 124.8l-7.6 4.4M228 124.8h-.1M228.5 122.7v1.5l-.5 .6M53 143.8l.4 .4h3"/>
<path d="M53 143.8h40M53 151.8l1.5-.3v.5zM53 145.3v7M53 151.8h27.4M56.4 144.2h33.3M78.8 151.5l1.6 .3-1.6 .2zM80.4 144.6h28M80.4 156.2h28M80.4 144.6v11.6M80.4 156.2l.3 .4M80.7 156.6h3M80.7 156.6l-.3 .3v13.3"/>
<path d="M80.7 144.2l-.3 .4M83.7 144.2v12.4M83.7 156.6h21.3M85.4 156.6v10.3M86 156.6v10.3h-2.3M86 156.9h16.7M89.7 144.2h3M92.7 144.2h2.3M93 143.8h16M93 143.8l-.3 .4M95 144.2h10.7M102.7 156.6v10.3h2.3"/>
<path d="M103.4 156.6v10.3M105 156.6h3M105 144.2v12.4M108 156.6l.4 .3v13.3M108 144.2l.4 .4M108.4 144.6v11.6M108.4 156.2l-.4 .4M109 143.8a1.3 1.3 0 0 1-1.5 .4h-1.8M110.2 144.2h12.1M115 142.7h.5l-.2 1.5zM121.6 142.7h.5l-.3 1.5zM149.2 140.8h142.4"/>
<path d="M80.4 170.2h28M80.4 170.2a1.58 1.58 0 0 0 1.5 .4h1.8M80.4 166.9h3.3M83.7 170.6h21.3M83.7 166.9v3.7M87.9 160h.9l.5 .9-.5 .8h-.9l-.5-.8zM105 166.9h3.4M105 166.9v3.7M106.5 170.6h22.8M108.4 170.2a1.58 1.58 0 0 1-1.5 .4h-1.9M128.6 169h.5l-.3 1.6z"/>
<circle cx="56.3" cy="38.3" r="1.51"/>
<circle cx="56.3" cy="38.4" r="1.62"/>
<circle cx="89.7" cy="38.3" r="1.5"/>
<circle cx="89.7" cy="38.4" r="1.62"/>
<circle cx="168.1" cy="27.3" r=".85"/>
<circle cx="181.8" cy="38.4" r="1.63"/>
<circle cx="181.8" cy="38.3" r="1.5"/>
<circle cx="185.1" cy="37.4" r=".99"/>
<circle cx="185.2" cy="37.4" r="1.18"/>
<circle cx="215.1" cy="38.4" r="1.63"/>
<circle cx="215.1" cy="38.3" r="1.5"/>
<circle cx="238.9" cy="30.5" r=".84"/>
<circle cx="239.6" cy="35" r=".85"/>
<circle cx="58" cy="55" r=".99"/>
<circle cx="60" cy="47.5" r=".84"/>
<circle cx="73" cy="55" r="10.5"/>
<circle cx="73" cy="55" r="10.7"/>
<circle cx="73" cy="55" r="13.5"/>
<circle cx="73" cy="40" r=".84"/>
<circle cx="73" cy="55" r="9.3"/>
<circle cx="73" cy="55" r="9.7"/>
<circle cx="73" cy="55" r="13.3"/>
<circle cx="73" cy="55" r="16.7"/>
<circle cx="73" cy="55" r="16.3"/>
<circle cx="86" cy="47.5" r=".84"/>
<circle cx="88" cy="55" r=".99"/>
<circle cx="101.7" cy="48.3" r=".69"/>
<circle cx="101.7" cy="48.3" r=".99"/>
<circle cx="189" cy="49.5" r=".93"/>
<circle cx="198.5" cy="44" r=".93"/>
<circle cx="208.8" cy="48.3" r=".82"/>
<circle cx="208.8" cy="48.3" r="2"/>
<circle cx="208.8" cy="48.4" r="1.17"/>
<circle cx="208.8" cy="48.3" r="2.14"/>
<circle cx="208.8" cy="48.4" r="1.03"/>
<circle cx="209.5" cy="44.7" r="1.16"/>
<circle cx="209.5" cy="44.7" r="1.29"/>
<circle cx="219.8" cy="55" r="7.5"/>
<circle cx="219.8" cy="55" r="7.3"/>
<circle cx="230.1" cy="44.7" r="1.16"/>
<circle cx="230.2" cy="44.7" r="1.29"/>
<circle cx="230.8" cy="48.4" r="1.03"/>
<circle cx="230.8" cy="48.4" r="2.01"/>
<circle cx="230.8" cy="48.3" r=".83"/>
<circle cx="230.8" cy="48.3" r="1.16"/>
<circle cx="230.8" cy="48.3" r="2.13"/>
<circle cx="56.3" cy="71.7" r="1.51"/>
<circle cx="56.3" cy="71.7" r="1.62"/>
<circle cx="60" cy="62.5" r=".84"/>
<circle cx="73" cy="70" r=".84"/>
<circle cx="86" cy="62.5" r=".84"/>
<circle cx="89.7" cy="71.7" r="1.5"/>
<circle cx="89.7" cy="71.7" r="1.62"/>
<circle cx="101.7" cy="61.7" r=".69"/>
<circle cx="101.7" cy="61.7" r=".99"/>
<circle cx="104.4" cy="77.5" r=".85"/>
<circle cx="181.8" cy="71.7" r="1.63"/>
<circle cx="181.8" cy="71.7" r="1.5"/>
<circle cx="189" cy="60.5" r=".93"/>
<circle cx="198.5" cy="66" r=".93"/>
<circle cx="208.8" cy="61.7" r=".82"/>
<circle cx="208.8" cy="61.7" r="2"/>
<circle cx="208.8" cy="61.7" r="1.17"/>
<circle cx="208.8" cy="61.7" r="2.14"/>
<circle cx="208.8" cy="61.7" r="1.03"/>
<circle cx="209.5" cy="65.4" r="1.16"/>
<circle cx="209.5" cy="65.4" r="1.29"/>
<circle cx="211.8" cy="72.7" r="1.16"/>
<circle cx="211.8" cy="72.7" r=".99"/>
<circle cx="215.1" cy="71.7" r="1.63"/>
<circle cx="215.1" cy="71.7" r="1.5"/>
<circle cx="230.1" cy="65.4" r="1.16"/>
<circle cx="230.2" cy="65.4" r="1.29"/>
<circle cx="230.8" cy="61.7" r="1.03"/>
<circle cx="230.8" cy="61.7" r="2.01"/>
<circle cx="230.8" cy="61.7" r=".83"/>
<circle cx="230.8" cy="61.7" r="1.16"/>
<circle cx="230.8" cy="61.7" r="2.13"/>
<circle cx="239.8" cy="71.6" r=".85"/>
<circle cx="104.2" cy="82.1" r=".84"/>
<circle cx="65.5" cy="112.8" r=".85"/>
<circle cx="77.3" cy="117.8" r=".85"/>
<circle cx="78.5" cy="132.4" r=".8"/>
<circle cx="78.5" cy="132.4" r=".9"/>
<circle cx="107" cy="128.4" r="1.17"/>
<circle cx="88.4" cy="160.9" r=".84"/>
<circle cx="88.4" cy="160.9" r="1.67"/>
<circle cx="88.4" cy="160.9" r="1.58"/>
</g>
<path d="M233.8 50.7a14.6 14.6 0 0 0-24.4-5.9 14.6 14.6 0 0 0 6.4 24.3 14.6 14.6 0 0 0 18.3-17.3l-.3-1.1" fill="none" stroke="#000" stroke-width=".21" stroke-dasharray="30.5 1.3 1.3 1.3" stroke-dashoffset="3.6" stroke-linecap="butt"/>
<path d="M87.4 50.6a15 15 0 0 0-25.1-6.1 15 15 0 0 0 6.6 24.9 15 15 0 0 0 18.7-17.7l-.2-1.1" fill="none" stroke="#000" stroke-width=".21" stroke-dasharray="6.3 1.3 1.3 1.3 1.3 1.3" stroke-dashoffset=".5" stroke-linecap="butt"/>
<path d="M72.4 55h-19M73 54.3v-19M73 55.7v19M73.7 55h19M197.8 55h-19M198.5 54.3v-19M198.5 55.7v19M199.2 55h19" fill="none" stroke="#000" stroke-width=".21" stroke-dasharray="30.5 1.3 1.3 1.3" stroke-dashoffset="22.9"/>
<g fill="none" stroke="#000" stroke-width=".21" stroke-dasharray="30.5 1.3 1.3 1.3">
<path d="M55.7 38.3h-1.2M56.4 37.7v-1.2M56.4 39v1.2M57 38.3h1.2M72.4 40h-.5M73 39.3v-.5M73.7 40h.5M89 38.3h-1.1M89.7 37.7v-1.2M89.7 39v1.2M90.4 38.3h1.1M181.2 38.3h-1.2"/>
<path d="M181.8 37.7v-1.2M181.8 39v1.2M182.5 38.3h1.2M214.5 38.3h-1.2M215.2 37.7v-1.2M215.2 39v1.2M215.8 38.3h1.2M57.4 55h-.8M57.4 55h-.7M58 54.3v-.7M58 55.7v.7M58 54.3v-.6"/>
<path d="M58 55.7v.6M58.7 55h.7M59.4 47.5h-.5M60 46.8v-.5M60 48.2v.5M60.7 47.5h.5M73 40.7v.5M85.3 47.5h-.5M86 46.8v-.5M86 48.2v.5M86.7 47.5h.5M87.4 55h-.8"/>
<path d="M88 54.3v-.7M88 55.7v.7M88.7 55h.7M101 48.3h-.3M101.7 47.7v-.4M101.7 49v.3M102.4 48.3h.3M208.8 44.7h-.8M209.5 44v-.8M209.5 45.3v.9M210.2 44.7h.8M229.5 44.7h-1"/>
<path d="M230.2 44v-1M230.2 45.3v1M230.8 44.7h1M55.7 71.7h-1.2M56.4 71v-1.2M56.4 72.3v1.2M57 71.7h1.2M59.4 62.5h-.5M60 61.8v-.5M60 63.2v.5M60.7 62.5h.5M72.4 70h-.5"/>
<path d="M73 69.3v-.5M73 70.7v.5M73.7 70h.5M85.3 62.5h-.5M86 61.8v-.5M86 63.2v.5M86.7 62.5h.5M89 71.7h-1.1M89.7 71v-1.2M89.7 72.3v1.2M90.4 71.7h1.1M101 61.7h-.3"/>
<path d="M101.7 61v-.4M101.7 62.3v.4M102.4 61.7h.3M181.2 71.7h-1.2M181.8 71v-1.2M181.8 72.3v1.2M182.5 71.7h1.2M208.8 65.3h-.9M209.5 64.7v-1M209.5 66v1M210.2 65.3h.9M214.5 71.7h-1.2"/>
<path d="M215.2 71v-1.2M215.2 72.3v1.2M215.8 71.7h1.2M229.5 65.3h-.8M230.2 64.7v-.9M230.2 66v.8M230.8 65.3h.9M86.6 122.9v1"/>
</g>
<path d="M219.2 55h-14.3M219.8 54.3v-14.2M219.8 55.7v14.2M220.5 55h14.3" fill="none" stroke="#000" stroke-width=".21" stroke-dasharray="30.5 1.3 1.3 1.3" stroke-dashoffset="25.2"/>
<path d="M153.3 155.6h7.5" fill="none" stroke="#000" stroke-width=".21" stroke-dasharray="30.5 1.3 1.3 1.3" stroke-dashoffset="28.6"/>
<path d="M59.5 123.9h27.1" fill="none" stroke="#000" stroke-width=".21" stroke-dasharray="1.3 .6" stroke-dashoffset=".4"/>
<path d="M63.7 123.9v20.3" fill="none" stroke="#000" stroke-width=".21" stroke-dasharray="1.3 .6"/>
<path d="M82.4 123.9v20" fill="none" stroke="#000" stroke-width=".21" stroke-dasharray="1.3 .6" stroke-dashoffset=".2"/>
<g fill="none" stroke="#c0c0c0" stroke-width=".21">
<path d="M4.6 5h287v200h-287zM48.5 5v5M98.5 5v5M148.5 5v10M198.5 5v5M248.5 5v5M5 55h5M287 55h5M5 105h10M282 105h10M5 155h5M149.2 152.7h142.4"/>
<path d="M149.2 146.8h142.4M149.2 140.8v64.2M149.2 158.6h142.4M163.8 140.8v26M185 140.8v26M243.1 140.8v26M256.8 140.8v26M286.6 140.8v-130.8h-277v190h282M149.2 177.6h142.4M176.4 166.8v33.2M203.6 166.8v38.2M222.9 166.8v21.2"/>
<path d="M291.6 166.8h-142.4M203.6 188h88.4M278.6 188v12M48.5 200v5M98.5 200v5M247.4 200v5"/>
</g>
<g fill="#000">
<path d="M80.3 41.7l.2 .1-.1 .2v-.2v.2l-.2-.1z"/>
<path d="M210.8 72.7a1.02 1.02 0 0 0 1 1v-1zM211.8 71.7v1h1a1.02 1.02 0 0 0-1-1zM184.1 37.4v.1a.97 .97 0 0 0 1 .8v-.9zM185.1 36.4v1h1v-.3a.96 .96 0 0 0-1-.7zM87 55v.2a.97 .97 0 0 0 1 .8v-1zM88 54v1h1a1.02 1.02 0 0 0-1-1zM57 55a.95 .95 0 0 0 1 1v-1zM58 54v1h1a1.02 1.02 0 0 0-1-1z"/>
</g>
<text font-size="11" x="206.4" y="198.7">G+</text>
<text font-size="4.9" x="238.2" y="185.1">GSN60-05K-ST1</text>
<text font-size="3.9" x="282.9" y="195.5">A4</text>
<g font-size="3.5">
<text x="164.5" y="157">2017-07-15</text>
<text x="208.7" y="156.4">00初版</text>
<text x="245.6" y="156.4">陳國棟</text>
<text x="152.8" y="162.4">改版</text>
<text x="152.8" y="165.9">SYM</text>
<text x="169.1" y="162.4">年 月 日</text>
<text x="170.1" y="165.9">DATE</text>
<text x="205" y="165.9">REVISIONS</text>
<text x="207" y="162.4">變更事項</text>
<text x="247.4" y="162.4">設計</text>
<text x="248.3" y="165.9">BY</text>
<text x="267.8" y="162.4">備</text>
<text x="269.8" y="165.9">NOTE</text>
<text x="278.6" y="162.4">注</text>
<text x="159.1" y="171.9">制圖</text>
<text x="186.4" y="171.9">設計</text>
<text x="208.9" y="172.4">品名:</text>
<text x="247.5" y="172.2">中空旋轉平台</text>
<text x="157.1" y="175.4">PRAWN</text>
<text x="181.3" y="175.4">DESIGNED</text>
<text x="208.9" y="175.9">TITLE</text>
<text x="233.5" y="175.8">HOLLOW ROTATING PLATFORM</text>
<text x="209.1" y="182.1">規格:</text>
<text x="209.1" y="185.6">SPEC</text>
<text x="221.2" y="192.2">®</text>
<text x="234" y="194.8">吉嘉精密科技有限公司</text>
</g>
<text font-size="3.2" x="80.9" y="32.4">旋轉部</text>
<g font-size="3">
<text x="76.1" y="22.4">84</text>
<text x="205.5" y="22.9">32</text>
<text x="70.9" y="27.7">60</text>
<text x="163.2" y="28.3">2-</text>
<text x="169.5" y="28.3">3 pin</text>
<text x="188.4" y="28.3">25</text>
<text x="205.5" y="28.3">25</text>
<text x="61.2" y="31.9">30</text>
<text x="188.4" y="32.8">20</text>
<text x="203.9" y="32.8">20</text>
<text x="240.3" y="31.6">22</text>
<text x="241.1" y="36">5</text>
<text x="47.1" y="46.9" transform="rotate(-90 47.1 46.9)">30</text>
<text x="173.1" y="47.4" transform="rotate(-90 173.1 47.4)">25</text>
<text x="42" y="55.2" transform="rotate(-90 42 55.2)">60</text>
<text x="117.6" y="55.2" transform="rotate(-90 117.6 55.2)">42</text>
<text x="166.6" y="57.4" transform="rotate(-90 166.6 57.4)">53</text>
<text x="240.8" y="54.3" transform="rotate(-90 240.8 54.3)">31</text>
<text x="246.1" y="54.3" transform="rotate(-90 246.1 54.3)">42</text>
<text x="173.1" y="64.6" transform="rotate(-90 173.1 64.6)">25</text>
<text x="234.9" y="72.7">4-</text>
<text x="241.2" y="72.7">3.5</text>
<text x="46.1" y="78.5">6-M3</text>
<text x="55.6" y="78.5">6 EQS</text>
<text x="99.3" y="83.2">4-</text>
<text x="99.4" y="78.5">2-</text>
<text x="105.6" y="83.2">4.5 THRU</text>
<text x="105.8" y="78.5">3</text>
<text x="110" y="78.5">6 pin</text>
<text x="66.9" y="113.9">50</text>
<text x="63.1" y="118.9">中空孔徑</text>
<text x="78.7" y="118.9">28</text>
<text x="121.4" y="136.3" transform="rotate(-90 121.4 136.3)">32</text>
<text x="114.9" y="138.8" transform="rotate(-90 114.9 138.8)">22</text>
<text x="128.4" y="149.8" transform="rotate(-90 128.4 149.8)">71.5</text>
<text x="64.6" y="151.4">41</text>
</g>
<text font-size="2.8" x="228" y="197.8">GIGA Precision Technology Co., Ltd</text>
<g font-size="2.5">
<text x="23.1" y="8.4">1</text>
<text x="72.7" y="8.4">2</text>
<text x="122.7" y="8.4">3</text>
<text x="172.7" y="8.4">4</text>
<text x="222.7" y="8.4">5</text>
<text x="272.7" y="8.4">6</text>
<text x="6.7" y="30.9">A</text>
<text x="288.7" y="30.9">A</text>
<text x="234.6" y="75.8">P.C.D 43.8</text>
<text x="6.7" y="80.9">B</text>
<text x="50.1" y="82.1">P.C.D 45</text>
<text x="288.7" y="80.9">B</text>
<text x="6.7" y="130.9">C</text>
<text x="288.7" y="129.9">C</text>
<text x="6.7" y="180.9">D</text>
<text x="23.1" y="203.4">1</text>
<text x="72.7" y="203.4">2</text>
<text x="120.5" y="203.4">3</text>
<text x="178.8" y="203.4">4</text>
</g>
<g font-size="2.4">
<text x="71.4" y="113.9">-0.02</text>
<text x="72.6" y="111.5">0</text>
</g>
<g font-size="1.7">
<text x="204.9" y="203.7">比例 SCALE:1:1.5</text>
<text x="249.3" y="203.8">图纸 1 (共1)</text>
</g>
</svg>
